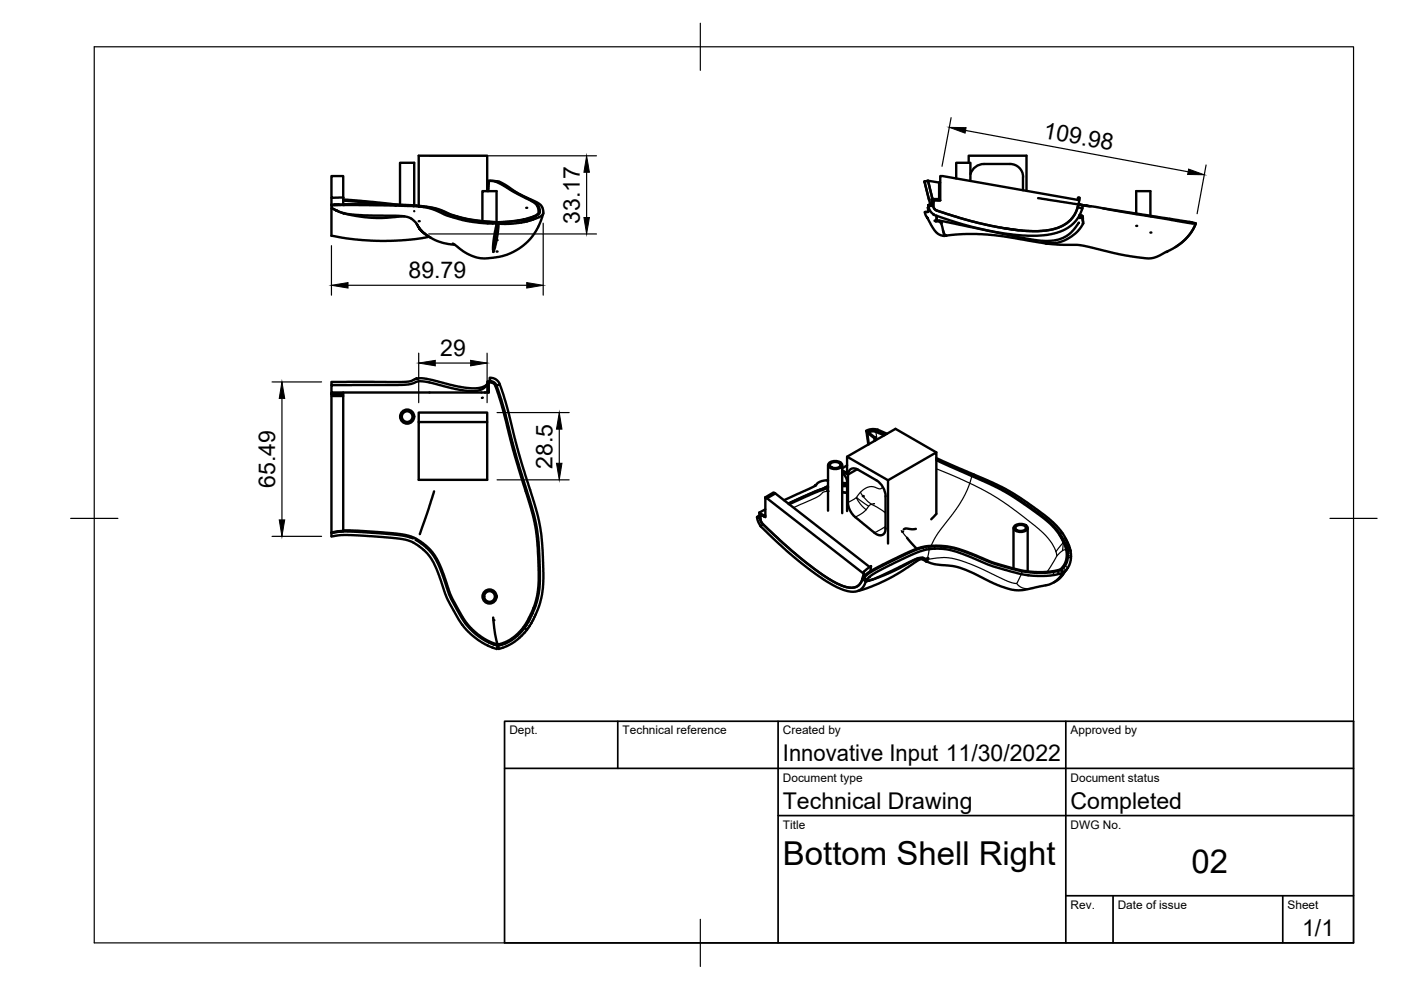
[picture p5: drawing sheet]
<svg xmlns="http://www.w3.org/2000/svg" width="297mm" height="210mm" viewBox="0 0 297 210" stroke-linecap="round" stroke-linejoin="round" font-family="sans-serif">
<!-- layer: Visible -->
<g fill="none" stroke="#000" stroke-width=".51">
<path d="M70.3 37.3h2.5v4.6h-2.5zM103.4 38.7l-.1 1.8M103.6 38.7h-.2v-.4l2.6 .3 4 2.5 3.7 1.8 .9 .5 .5 1.1v1l-.7 .5-2.1 .8M103.6 38.7v-.3h1.2l1.5 .7 2.6 1.6 4.3 2.2 .6 .5 .4 .9v.7l-.2 .4-1.3 .7-2.9 .7-4.3 .3M103.6 38.7l-.1 1.8M105.1 38.4l.7 .1M105.3 38.5l7.3 3.9 1.3 .9 .4 .8 .1 1.1-.9 .6-1.4 .5M196 38.5l1.2 4.9M196 38.5l.7-.2 1 3.9M196 38.5l.8-.2 .9 3.9M196 38.5l1 3.8M196.8 38.3l2.3 .4v3.5"/>
<path d="M199.1 38.7h.2M202.7 37.8v-3.3h3v3.9M205.4 34.5v-1.5h12.2v7.5M205.8 36.9a2.99 2.99 0 0 1 2.8-2.1h5.5a2.75 2.75 0 0 1 2.8 2.7v2.8M70.3 43.6v-.2l5.6-.1 11.7 .3M70.3 41.9v1.5M71.3 44.6l-1-.4v5.8l5 .8 5.3 .3 5.4-.2 5-.7M71.3 44.7l-.5-.4a.45 .45 0 0 1-.5-.2 .45 .45 0 0 1 .1-.5l7.7-.1 10.7 .3 2.5 .4 3.5 1.5 3.5 1 3.5 .6 3.5 .1-.7 3.5v2.5l.8-3 .3-3M71.3 44.6l1.5 .6M71.8 43.3h-.9M72.8 42.3l11.7 1.1M72.8 41.9v1.4l12.5 .1 4 .3 3.5 .6 2.8 1.2 3.1 .8 3.1 .5 3.7 .3"/>
<path d="M72.8 42.5l9.2 .9M72.8 45.2l4.2 .4 8.4 .2 1 .2 .8 .3 1.1 1.1M72.8 45.2l2.8 .6 3.2 .4h2.3l4.7-.3M84.8 43.4v-8.9h3v9.1M87.8 44.8h.1M88.1 43.6l4 .6 3.3 1.3 3.2 .9 2.8 .4 3.4 .3M88.9 48.4l.6 .7M91.4 50.4l-1.7-1.1-.8-.9-.6-1 1.3 1.7 2.2 1.6 2.2 .8 2.4 .4M102.3 46.9v-6.4h3v6.6M103.3 40.5v-7.5h-14.5v10.6M104.8 47.1h.7M105.3 47.4l.2-.2-.9 5.2v.9"/>
<path d="M111.2 46.6l-2.8 .4-2.9 .2 .4 .2 2 .1 3.8-.6M111.2 46.6l.5 .3 .6-.1M111.2 46.5v.1M111.4 46.5l-.2 .1M112.1 46.3l-.7 .2M114.1 48.1l-1.4 2.2-1.8 1.8-2.6 1.6-2.4 .7-2.9 .4-2-.2-2.5-1.1-2.5-1.9M115.2 45.2l-1.1 2.9M196.8 44.9l-.7 .1M196.9 43.7v-.3l-.1 1.5-.7 .1 .2 .8 2.1 3.4 .8 .6 .8 .2M196.9 44h-.2l.1 .8M197.5 42.2l.1 1.5-.7 .1 .3 .9 .8 .8M197.5 42.2h1.6"/>
<path d="M197.5 42.2v1.2M197.6 43.4h-.7M197.8 42.5l.1 1.3 .3 .6 2.5 1 5.3 1.5 4.2 1 5.2 .9 2.4 .2 3.9-.1 1.7-.3 1.5-.6 1.4-.7 .8-.7 .9-1.3 .5-1.4M197.8 42.5l.1 .8M198.5 46.7l17.7 3.6 3.1 .6 2.3 .2 2.6-.3 1.9-.7 1.4-1.3 1.2-1.6M198.5 45.7l.1 .9-.5 .2 1 .1 .4 .3 .6 2.4 .4 .4M198.6 45.8v.7M199.1 42.2v.3h-1.3M199.1 42.5h.2M199.2 46.8l.4 .6M199.3 42.5h-1.3l-.1 1.3 .3 .6 .4 .2 4.7 1.6 5.6 1.4 4.5 .9 4.4 .5 3.9-.1 1.7-.3 1.5-.6 1.4-.7 .8-.7 .9-1.3 .5-1.4M199.9 48.9l.6 1.1"/>
<path d="M200 50l4.9-.4 4.5 .1 3.4 .4 9 1.5 2-.1-1.3 .2-.9-.1M200.4 50h-.4M213 48.4l3 .4M220.1 42l8.5 1.3M228.5 42.4l.1-.5h.3l-.1 .5-29.5-5.1v5.2M228.6 43.3l.3 .1M228.7 43.3l-.2 .6M228.7 44l.8 .2M228.8 45.8l.1 .4 .6-.3M228.9 45.6l.2 .1M228.9 41.9l-.2 1.4M228.9 45.6l.6 .2 .1 .5"/>
<path d="M229.2 45.7l.3 .2 .1 .4M229.3 43.5l.3 .1M229.4 43.5h.2M229.5 44.2l-.8 1.7-.5 .8-1 1-.9 .7-1.3 .6-1.5 .5-3.7 .5-4.9-.2-5.6-1-5.3-1.3-6-2.1M229.6 46.3v1.1zM229.6 43.5h-.3l22.6 3.8 1.6 .1-.9 1.8-2 2.2-2.5 1.6-2.9 1.5-1 .3-1.6-.1-4-.5-9.7-2.2-4.1-.1-2.8-.3M229.6 47.4h.1M229.6 47.4l-1.1 1.6-1.3 1.1-1.6 .9-1.7 .5M229.6 43.6l-.1 .6M229.6 43.6l-.7-.2 1.5 .2M230.4 43.6l.4 .1M230.4 43.6l.9 .1"/>
<path d="M233.9 44.2l19.6 3.2-.6 1.3-.8 1.1-1.6 1.7-1.3 .9M240.9 45.3v-4.8h3v5.3M70.3 83.5h2.5v.5h-2.5zM70.3 84v28.9l2.5-.3v-28.6M70.3 83.2v.3M72.8 83.2v.3M88.8 89.5h14.5v12.2h-14.5zM88.8 89.5v-2h14.5v2M102.2 84.4h.1M102.3 84.3h.1M103.2 81.5l-.5 .4-.9 .3-2.2 .1-3-.5-6.3-1.5-1.6-.1-1.6 .6-1.3 .2h-15.5v.7M103.4 83h.2v.2h-.2z"/>
<path d="M103.4 80.9v2.1M103.6 83v-1.9l.8 .1 .6 .5 1.1 3.4 3 11.3 3.8 12.6 .9 4.6 .4 5.3v4.3l-.2 2.5-.6 2.5-1 2.3-1.3 2.3-1.3 1.5-2 1.5-2.3 .9M103.7 80.8l.1-.2a.33 .33 0 0 1 .1-.4 .33 .33 0 0 1 .3-.1l1 .4 .8 1M103.9 80.1v.7l.8 .2 .6 .7 .7-.2 .4 1.1 1.1 3.9 2.5 9.6 3.9 12.6 .7 3.3 .5 6 .1 4.8-.1 2.1-.3 1.9-.6 1.9-1.1 2.7-.8 1.3M103.9 80.8l-.5 .1-.3 .8-.6 .7-.9 .4-1 .1-3.4-.3-6-1.5-2-.3-.7 .1-1.4 .5-1.9 .2-14.9 .1v1.5h33.1M105.3 81.7l1.6 5 2.8 10.9 3.1 9.9 1.1 4.7 .5 5.7v6.5l-.4 2.7-.5 1.4-1.4 3.3M175.6 98.6v9.7M175.7 98.2a1.95 1.95 0 0 1 2.8 .3 1.29 1.29 0 0 1-1.7 .9 1.14 1.14 0 0 1-1.2-.9zM176 98.4a1.42 1.42 0 0 1 2.2 .2 1.32 1.32 0 0 1-2.3 0zM178.6 98.6v10.2M179.6 96.8l8.7 5M179.6 98.7l-1 .6"/>
<path d="M181.7 99.5l-1.9 1.1M183.9 91.7l1.4 1.2M184.2 91.5l-.3 .2 .3 2.5M185.5 92.7l.2 .2v.4M185.5 92.7l-.2 .2h.4M185.5 93v.4M185.8 91.4l1.9 .8M186.1 91.1l-1.1-.1-1 .2a.37 .37 0 0 0-.3 .5l.4 2.5M186.1 91.1l-.3 .3-.6-.1-1 .2-.6-.2M186.1 91.1l2 .9M187.5 92.3l-2.2-.8h-.6l-.5 .3 1.3 .9M198.5 97.4l12.1 5.4 3 1.6 3 1.9 4.7 3.4 2.2 1.9 1.6 2.1 1.1 2.2"/>
<path d="M198.5 97.1l12.7 5.6 4.9 2.7 5.3 3.8 2 1.6 2 2.5 1.4 2.8M198.5 97.6l13.8 6.2 5.2 3.3 4.5 3.4 2.3 2.4 1.5 2.7 .3 1.3 .1 1.1-.3 1.1-.3 .7-.8 1-2.2 .4-2.7 .1-2.6-.2-6.3-1.7-5.8-2.3-2.8-.9-2-.4-2.8-.1-2.2 .3-2.6 1-6.8 3.3-2.7 1.7M198.5 95.9l-8.6-5-10.3 5.9v3.7l-1-.6 1 .6v-.2l-1-.6M70.3 113h.1M72.8 112.5h3l9.1 .7 2.4 .6 1.4 .7 2.5 2 1.4 2 1.1 2.3 1.9 5.5 3.2 5.6 1.4 1.6 1.8 1.5 1.9 1.1 1.6 .6-.6-2.4-.3-3.4M72.8 112.6l-2.5 .3M87 113.9l.6 .3M87 114l-2.7-.6-7.6-.6-3.8-.1-2.6 .3v.7l2-.3h2.2l10.7 .9 1.9 .5 1.5 .8 2 1.8 1.3 1.8 1.3 3 1.6 4.7 3 5.3 1.4 1.7 2.2 1.8 1.4 .9 1.6 .7M88.1 114.5l2.3 1.6 1.7 2 1.2 2.4 2.1 6 2.3 4.2 1.1 1.7 1.4 1.5 1.2 1 1.6 1 1.8 .8M92 104.2l-3 9.1M160.5 109.6l.3 1.1 .5 .9 2.3 2.3 5.7 5 5.5 4.1 2.8 1.6 1.2 .5 1.6 .3h1l.9-.3 .6-.5 .4-.7a.79 .79 0 0 1 .8-.8M161 108.7v1.2l-.5-.3"/>
<path d="M161 108.7l1.1 .6M161 109.2l-.5 .4M162.1 109.3v.3l-.9-.6 .1 1.3 .5 .8 3.6 3.5 4.1 3.6 3.1 2.4 3.1 2.1 2.8 1.5 1.1 .3 1.1 .1 .8-.1 .6-.4 .5-.8 .3-.6M162.3 108l-1.3 .7M162.3 109.3h-.2M162.3 109.4l-.2 .2M162.3 105.4l.3 .3 1.8-1.1-.4-.2-1.7 1v4.2l-1-.5-.1 .9 .3 .8 3.9 3.8 4.1 3.6 5.1 3.8 1.9 1.2 2.4 1.1 1.5 .3 1.1-.1 .8-.7 .6-1.1M162.6 105.7l20.5 15.9 .1-.4 1.5-1.2-.2 1.1M164.4 104.6l20 15.6M173 102.8l-.2 .2M175.6 101.8l-1.8 .3-1.3 1.1-6.3 2.9M175.6 103.1l-8.4 3.7"/>
<path d="M175.6 103.3l-8.3 3.6M178.6 100.3a2.34 2.34 0 0 1 1 1.8v6.3M178.6 102.4h1M178.6 102.8h1M178.6 103.1h1M178.6 104.3l1 .2M179.8 100.6v6.2l.4 1.5 1.1 1.3 4.2 3.5 1 .4 .8-.2 .4-.7 .1-7.4a4.2 4.2 0 0 0-2-3.4M179.8 100.6a1.26 1.26 0 0 1 .7-1.2 1.26 1.26 0 0 1 1.4 .2l3.9 2.2M188.3 101.8l10.2-5.9v13.1l-1.1 1.1M188.3 101.8v13.4M192.3 114l2.1 2.3M194.2 112.1l-.9 .1-1.3-.2-.4 .2"/>
<path d="M194.5 118.4l-5.7 3-3.8 1.5 9.4-4.4 1.2-.3 .8 .5M195.7 118.6l.7 .5M195.7 118.6l-.4-.1-.5 .2-3.9 2.6-3 1.7-3.4 1.5-2.6 .8M196.2 116l-1.5 .4-1.8 .8-7.1 3.4-1.7 1.1-.9 .7 .5 .5M196.4 118.7v.3M196.4 118.7v.3l1.8 .6 3.8 .4 1.8 .5 2.6 1 4.3 2.2 3.4 1.2 1.9 .3 3-.5M196.8 115.9h2.6l2.8 .4 2.4 .7 6.3 2.6 5.5 1.5 3.3 .4 2.4-.1 2.1-.3M214.9 111.9v8.6M215.1 111.5a1.95 1.95 0 0 1 2.8 .3 1.29 1.29 0 0 1-1.7 1 1.14 1.14 0 0 1-1.3-1zM215.3 111.7a1.42 1.42 0 0 1 2.2 .2 1.32 1.32 0 0 1-2.2 0zM217.9 111.9v9.2M226.1 116l.2 .6"/>
<path d="M226.3 116.6l.1 1.4-.2 1.1-.5 1-.7 .8 .6 .4 .8-.9 .5-1.1 .2-1.1-.1-1.4M226.8 116.1l.2 .7-.7-.2M227 116.8h.1M104.8 136.7l.7 .2-.2 .7-.9-.3M105.5 136.9l.1 .3M111.2 133.2l-1.3 1.4-1.3 1.1-1.5 .8-1.6 .4 .2 .7 1.2-.4 1.9-.9 1.7-1.4 1.3-1.4M111.7 132.4l-.5 .7M112.1 131.7l-.4 .7M112.2 132.8l-.5 .7-.5-.3M112.3 132.7l-.1 .1M183 122.3l.2 .1M183 122.3l-.1 .4"/>
<path d="M183 122.9l.6 .4M183.1 121.2l-.1 1.1M184.1 123.1h.1M184.1 123.1l.9-.2zM224.2 121.1l.8-.2 .3 .5M224.4 121.7l.9-.3-.8 1.3-1.1 .8-1.1 .5-3.3 .7M224.5 121.7l-2.1 .4h-2.4l-3.7-.4-5.9-1.6-7.8-3.2-2.2-.5-2.1-.1-1.6 .2-1.7 .4-5.2 2.4-5 2.6-1.1 1-.1 .4 .5-.2M225.6 121.3l-.9 1.3-1.3 .9M226.2 120.7l-1 1.3"/>
<circle cx="86.3" cy="88.3" r="1.49"/>
<circle cx="86.3" cy="88.3" r="1.13"/>
<circle cx="103.8" cy="126.5" r="1.49"/>
<circle cx="103.8" cy="126.5" r="1.13"/>
</g>
<g fill="#000">
<circle cx="71.3" cy="44.7" r=".25"/>
<circle cx="72.8" cy="45.2" r=".25"/>
<circle cx="72.8" cy="43.5" r=".25"/>
<circle cx="83.8" cy="43.6" r=".25"/>
<circle cx="88.3" cy="47.4" r=".25"/>
<circle cx="88.8" cy="43.8" r=".25"/>
<circle cx="88.8" cy="46.9" r=".25"/>
<circle cx="105.3" cy="53.3" r=".25"/>
<circle cx="105.3" cy="47.6" r=".25"/>
<circle cx="105.3" cy="50.9" r=".25"/>
<circle cx="111.6" cy="44.1" r=".25"/>
<circle cx="197.7" cy="42.2" r=".25"/>
<circle cx="198.3" cy="46.8" r=".25"/>
<circle cx="198.4" cy="47" r=".25"/>
<circle cx="199.1" cy="47" r=".25"/>
<circle cx="199.5" cy="47.3" r=".25"/>
<circle cx="200.3" cy="49.8" r=".25"/>
<circle cx="200.4" cy="50" r=".25"/>
<circle cx="200.5" cy="50" r=".25"/>
<circle cx="240.9" cy="47.9" r=".25"/>
<circle cx="240.9" cy="45.4" r=".25"/>
<circle cx="243.9" cy="49.3" r=".25"/>
<circle cx="243.9" cy="45.9" r=".25"/>
<circle cx="247.2" cy="53.4" r=".25"/>
<circle cx="182.9" cy="105.2" r=".25"/>
<circle cx="191.3" cy="112.7" r=".25"/>
<circle cx="196.4" cy="118.7" r=".25"/>
<circle cx="196.5" cy="118.6" r=".25"/>
<circle cx="196.5" cy="118.7" r=".25"/>
<circle cx="196.6" cy="118.4" r=".25"/>
<circle cx="196.6" cy="118.3" r=".25"/>
<circle cx="104.6" cy="131.5" r=".25"/>
<circle cx="184.2" cy="122.4" r=".25"/>
<circle cx="217.9" cy="122" r=".25"/>
</g>
<!-- layer: Visible Narrow -->
<g fill="none" stroke="#000" stroke-width=".25">
<path d="M184.4 91.6l.1 .4M185.3 92.9v.6M185.7 91.6l.2 1.6M198.5 99.4l7.1 3.1-.9 2.2-1.1 1.9-4.7 6.4-1.5 2.7M161 109.9l.2 .7 .5 .7-.4 .2M162.3 109l-.4 .3M175 103.6l.6 .6M175.3 101.8l.3 .2M175.6 102.9l-8.6 3.8M175.6 104.2h.1M175.6 104.2l-1.1 .1-.6 .6-.9 .6-4.8 2.1M178.6 104.5l1 .2"/>
<path d="M178.6 102.7h1M179.8 106.5l1.8-1 .8 1.4 1.2 1.2M182.4 104.4l1 1.3 1.3 1.2 .7-.1M183.6 108.1l.9-1a.58 .58 0 0 1 .8 .1l2.4 1.5M183.6 108.1l-.8 .8-1.5 .7M185.2 106.8h.1M187.2 103.3l-.6 .3-1.6-.4-1 .1-1.2 .7-1 1.2-.2 .3 2.6 1.8M187.5 108.5h.1M187.7 111.6l-2.3 1.4M191.1 112.5l1.2 1.5M195.6 116.1l.3 .5M195.7 118.6l.4 .2 .3-.1"/>
<path d="M196.4 118.7l3.6-.5 1.7 .1 1.2 .3 3.2 1.1 7.4 3.5 1.8 .5h.3l.2-.3 .9-2.3M196.5 116.5l-.3-.5 .6-.1 .2 .6-.1 .5-.2 1.2-.3 .5M198.1 115.9l.1 .4M199.5 115.9l.1 .5M206 100.9l-.4 1.6 3.3 1.6 3.7 2.2 6.9 5.2 1.6 1.5 1.3 1.3 .7 1 .8 1.7M206.5 100.6l-.3 .2M223.9 117l.2 .8-2.1 3.4M224.6 113h.6M224.7 113.5l.5 1.1a.69 .69 0 0 1-.3 1.1l-1 1.3M225.3 114.2l.7 .1M225.4 115.1h.1M225.4 115.1l-.1 1.6"/>
<path d="M225.5 115v.1M225.5 114.6h.7M225.7 114.9l.7 .1M225.8 115.1l.6 .1M225.8 119.9l.6 .5M226 115.5l.6 .1M226 115.6l.7 .1M226 116.5l-.9 .3-1 1M226.1 116l.7 .1M226.2 116l.6 .2M226.3 116.3l.6 .2M226.3 116.6l.7 .2"/>
<path d="M226.4 117.1l.7 .3M226.4 117.7l.7 .3M226.4 118l.7 .4M184.1 123.1h.1M184.5 121.1l-.5 .4M185 122.9h.1M215.6 123.7l.6 .7 .9 .3 1.1 .1 .8-.1M223.3 121.3l.2 .6M224.2 121.1l.3 .6M224.3 121.1l.3 .6M225.4 120.4l.6 .5"/>
</g>
<!-- layer: TITLEBLOCK -->
<path d="M107 152.9h180v47h-180zM131 152.9v10M165 152.9v47M226 152.9v47M107 162.9h180M165 172.9h122M226 189.9h61M236 189.9v10M272 189.9v10" fill="none" stroke="#000" stroke-width=".36"/>
<!-- layer: BORDER -->
<path d="M20 9.9h267v190h-267zM148.5 4.9v10M15 109.9h10M282 109.9h10M148.5 194.9v10" fill="none" stroke="#000" stroke-width=".25"/>
<!-- layer: FD_Dimensions -->
<g fill="none" stroke="#000" stroke-width=".25">
<path d="M90.9 33h35.6M124.4 36.5v9.6M201.7 24.9l-2 10.4M204.7 27.7l47.2 8.7M255.7 35l-1.9 10.3M70.3 52.1v10.5M90.9 49.6h35.6M115.2 47.3v15.3M73.8 60.5h37.9M88.8 74.9v10.5M92.3 77h7.5M103.3 74.9v10.5"/>
<path d="M57.7 81h10.5M59.8 84.5v25.7M105.4 87.5h15.3M118.6 91v7.2M57.7 113.7h10.5M105.4 101.7h15.3"/>
</g>
<path d="M124.4 33l.6 3.5h-1.2zM201.3 27l3.5 .1-.2 1.1zM252 35.8l3.3 1.3-3.5-.1zM70.3 60.5l3.5-.6v1.2zM111.7 59.9l3.5 .6-3.5 .6zM123.8 46.1h1.2l-.6 3.5zM88.8 77l3.5-.6v1.2zM99.8 76.4l3.5 .6-3.5 .6zM59.8 81l.6 3.5h-1.2zM118 98.2h1.1l-.5 3.5zM118.6 87.5l.5 3.5h-1.1zM59.2 110.2h1.2l-.6 3.5z" fill="#000" stroke="#000" stroke-width=".21"/>
<g font-size="7">
<text x="166" y="183.4">Bottom Shell Right</text>
<text x="252.6" y="185.2">02</text>
</g>
<g font-size="4.9">
<text x="221.1" y="29.2" transform="rotate(11 221.1 29.2)">109.98</text>
<text x="122.9" y="47.4" transform="rotate(-90 122.9 47.4)">33.17</text>
<text x="86.6" y="59">89.79</text>
<text x="93.3" y="75.5">29</text>
<text x="117.1" y="99.3" transform="rotate(-90 117.1 99.3)">28.5</text>
<text x="58.3" y="103.5" transform="rotate(-90 58.3 103.5)">65.49</text>
<text x="166" y="161.4">Innovative Input 11/30/2022</text>
<text x="166" y="171.4">Technical Drawing</text>
<text x="227" y="171.4">Completed</text>
<text x="276.1" y="198.6">1/1</text>
</g>
<g font-size="2.5">
<text x="108" y="155.7">Dept.</text>
<text x="132" y="155.7">Technical reference</text>
<text x="166" y="155.7">Created by</text>
<text x="227" y="155.7">Approved by</text>
<text x="166" y="165.7">Document type</text>
<text x="227" y="165.7">Document status</text>
<text x="166" y="175.7">Title</text>
<text x="227" y="175.7">DWG No.</text>
<text x="227" y="192.7">Rev.</text>
<text x="237" y="192.7">Date of issue</text>
<text x="273" y="192.7">Sheet</text>
</g>
</svg>
